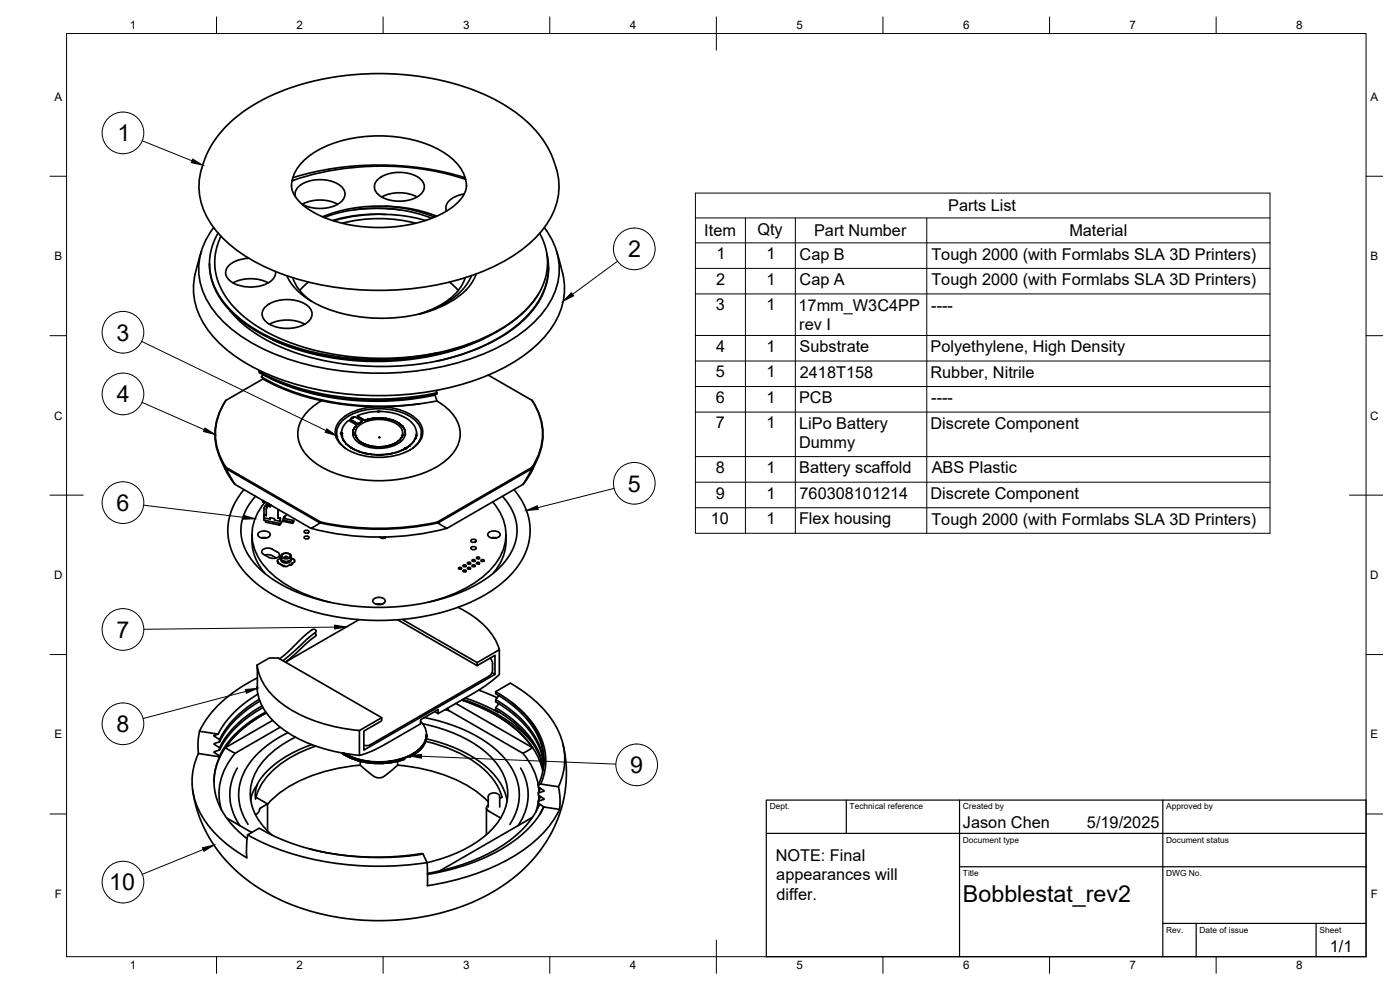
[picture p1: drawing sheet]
<svg xmlns="http://www.w3.org/2000/svg" width="420mm" height="297mm" viewBox="0 0 420 297" stroke-linecap="round" stroke-linejoin="round" font-family="sans-serif">
<!-- layer: Visible -->
<g fill="none" stroke="#000" stroke-width=".51">
<path d="M67.8 38a56.2 56.2 0 0 1 29.6-14.4 82 82 0 0 1 50.3 5.8 36.6 36.6 0 0 1 17.7 16.9 20.4 20.4 0 0 1-3.9 24.3 52.4 52.4 0 0 1-25 13.6 88.3 88.3 0 0 1-55-3.2 39.8 39.8 0 0 1-19-15.1 20.4 20.4 0 0 1-.1-20.3l2.6-4.3zM87.5 55.6a9.3 9.3 0 0 0 4.7 7 41.8 41.8 0 0 0 28.5 5.2 29.9 29.9 0 0 0 17.1-7.5 7.2 7.2 0 0 0 2.2-4.7M87.5 55.8a12.1 12.1 0 0 1 5.7-9.3 38.6 38.6 0 0 1 27.1-5.2 28.9 28.9 0 0 1 16.4 7.2 10.7 10.7 0 0 1 3.3 7.3M87.9 53.3a90 90 0 0 1 51.7 0M88.7 59a3.6 3.6 0 0 1 2.8-4.2 10.9 10.9 0 0 1 11.2 1.5 3.1 3.1 0 0 1-1.4 5 11.7 11.7 0 0 1-10.7-.1M113.1 54.1a10.6 10.6 0 0 1 13.5 0 3.1 3.1 0 0 1-1.4 5 11 11 0 0 1-12.1-1.1 2.77 2.77 0 0 1 0-3.9zM114.6 59.1a11.7 11.7 0 0 1 10.6 0M139.3 58.2a5.9 5.9 0 0 0-5.5 3.8l.2 1.3M139.7 53.8a83.2 83.2 0 0 0-52.1 .4l.7-.2M60.5 75.3a32.7 32.7 0 0 0-2.3 13.9 25.8 25.8 0 0 0 10.2 16 67.2 67.2 0 0 0 32.4 12.6 89.1 89.1 0 0 0 48-6.2 38.9 38.9 0 0 0 18.2-15.6 20.6 20.6 0 0 0 1-17.3l-1-3.4M64.1 68.3a19.7 19.7 0 0 0 .9 26 50.8 50.8 0 0 0 25.9 14.8 88.1 88.1 0 0 0 56-3.7 38.9 38.9 0 0 0 18-14.4 19.3 19.3 0 0 0-1.5-22.7M65.4 69.9a17.9 17.9 0 0 0 2.5 21.7 47.7 47.7 0 0 0 25 13.8 86.5 86.5 0 0 0 38.1 .5"/>
<path d="M66.3 70.9a18 18 0 0 0 2.9 20.1 45.6 45.6 0 0 0 22.3 13.3 84.6 84.6 0 0 0 39.5 1.6M74.7 77.5a7.2 7.2 0 0 0-6.9 3.6 4 4 0 0 0 3.3 4.3 11 11 0 0 0 10.7-1.5 2.93 2.93 0 0 0 .9-2.5M90.7 61.3a11.7 11.7 0 0 1 10.6 0M97.3 65.3a46.3 46.3 0 0 1 32.3 .2M102.7 67a44.1 44.1 0 0 1 22.1 0M106.3 62.9a54.4 54.4 0 0 1 13.6 0M115.7 61.9a43.3 43.3 0 0 1 15.4 3M115.7 64.3a46.5 46.5 0 0 0-15.9 1.9M115.7 61.9a42.7 42.7 0 0 1 14.7 3.3M115.7 64.3a46.5 46.5 0 0 1 12 1.9M115.7 61.9a44.7 44.7 0 0 0-18.9 3.1M115.7 64.3a46.6 46.6 0 0 0-15.6 2"/>
<path d="M162 70a18.8 18.8 0 0 1-4.2 23 54.2 54.2 0 0 1-27.6 13.5 81.9 81.9 0 0 1-49.2-4.9 33.3 33.3 0 0 1-16.4-14.7l-1.3-3.7-.4-4.2M164.1 76.2a20 20 0 0 1-6.3 18.9 53.8 53.8 0 0 1-26.8 13.3M68.9 93.1a44.4 44.4 0 0 0 21.8 13.4 84.5 84.5 0 0 0 40.3 1.9M69.9 84.9a11.7 11.7 0 0 1 10.6 0M79.4 92.3a10.6 10.6 0 0 1 13.5 0 3.1 3.1 0 0 1-1.4 5 11 11 0 0 1-12.1-1.2 2.77 2.77 0 0 1 0-3.8zM80.9 97.3a11.7 11.7 0 0 1 10.6 0M86.1 82.7a20.8 20.8 0 0 0 12.4 10.1 47.5 47.5 0 0 0 35-1.3l4-2.4 2.4-2.1M87.9 83.3a13.7 13.7 0 0 0 5.5 7M92.6 84.6l-2.6 2.6M134.9 84.6l2.6 2.6M139.6 83.3a17.3 17.3 0 0 1-11 9.9l-3 1.1M141.5 82.7a20.8 20.8 0 0 1-12.5 10.5l-2.7 .9"/>
<path d="M142.9 82.2a13.9 13.9 0 0 1-3 4.8M161.6 90.7a39.6 39.6 0 0 1-20 14.6l-6.2 2-4.3 1.1M161.6 88.3a39.6 39.6 0 0 1-20 14.6l-6.2 2-4.3 1M164.6 80.3a19.1 19.1 0 0 1-3 10.4M77.8 111.4v.4a76.6 76.6 0 0 0 44.6 7.8l8.7-1.4-.2-1.1M78 111.2l-.2 .2a76.6 76.6 0 0 0 44.6 7.8l8.7-1.4M78.7 113.3l.2 .4-11.1 6.4a17.4 17.4 0 0 0 0 20.4M78.9 113.7a74.5 74.5 0 0 0 42.5 8l4.6-.6M78.9 112.4l-.5 .7a74.2 74.2 0 0 0 40.5 8.7 83.1 83.1 0 0 0 12.2-1.5M81.3 113.6a78.4 78.4 0 0 0 49.3 4.9M130.6 118.3l.5 2M145.4 101.5a78.6 78.6 0 0 1-48.2 5.4 64.2 64.2 0 0 1-15.9-5.2"/>
<path d="M146.5 112.6l13.1 7.5M66.1 137.7l2 4.1 2.4 3.5M67.8 120.1a17.4 17.4 0 0 0 0 20.1M96.5 120.2a12.5 12.5 0 0 0-7.1 9.3 10.9 10.9 0 0 0 5.5 9.6 36.8 36.8 0 0 0 27.5 4.2 24.2 24.2 0 0 0 13.7-7.5 9 9 0 0 0-.9-12.3l-1.2-1.1-2.9-2.1M101 129.8l-.3 .8M101 130v1.5M102.2 130v.1M102.4 125.8a18.9 18.9 0 0 1 17-3 9.9 9.9 0 0 1 7.3 5.5 5.9 5.9 0 0 1-3.7 6.7 20.1 20.1 0 0 1-19.6-.7 5.2 5.2 0 0 1-1-8.5zM102.5 129.8h.1M102.5 129.7v.1M102.5 129.8l-.3 .2 .3 .3 .1 .6-.4-.9M102.6 130.8l.2 .7z"/>
<path d="M102.6 130h.2M102.6 130h.2zM102.8 131.5l.3 .6zM103.1 132.1l.3 .5zM103.1 132.1h.1M103.4 132.6l.5 .6zM103.7 134.5a5.2 5.2 0 0 1 .3-9.3 19.5 19.5 0 0 1 19.5 0 5.2 5.2 0 0 1 2 7.7l-1.7 1.6M103.9 133.2l.7 .6zM103.9 133.2h.1M104.6 133.7l.7 .6zM105.2 125.9h.1M105.2 125.9l.2 .1z"/>
<path d="M105.3 134.2l1 .7zM105.3 134.3h.1M105.4 125.9l1.9 1.2zM105.5 125.5v.1M105.5 125.4v.1M105.5 125.6l-.3 .3M105.5 125.6l.1-.4 .9-.2 2.2 1.5M105.8 125.5h.2M105.9 125.4h.1zM105.9 129.6v.9zM106 129.1l-.1 .6M106 129.1h.1"/>
<path d="M106.3 134.9l1.7 .7M106.3 134.9l1.6 .7M106.3 134.8h.1M106.5 128.1l.4-.4zM106.5 128.1l-.5 1zM106.6 130.4l.1 .3zM106.6 129.9v.5zM106.6 129.9a5.2 5.2 0 0 1 5-3.9 9.6 9.6 0 0 1 8.7 2.3l.4 .8 .2 1.1M106.6 130.4h.1M106.7 130.7l.2 .5zM107 127.6h.1M107 127.6l-2.2-1.4h-.3a5.3 5.3 0 0 0-2 3.5"/>
<path d="M107.1 131.5l.4 .5zM107.1 131.5l-.2-.4 .2 .4M107.1 131.5h.1M107.3 127.1h.1M107.3 124.9h.1M107.3 124.8h.1M107.4 127.1h-.1M107.4 124.9h.1M107.4 125h.1M107.4 127.2h.1M107.4 127.1v.1M107.5 127.1h.1"/>
<path d="M107.5 125l1.7 1-1.7-1M107.5 131.9l.3 .4zM107.5 127.1v.1M107.6 127.1l-.1 .1M107.6 127.1l.5-.3zM107.6 127.1v.1M107.8 132.2l.4 .4zM107.9 135.6l1.5 .4M108 135.6l1.4 .4M108.2 132.6l.6 .3M108.2 132.6l1.2 .7-.6-.4M108.7 126.5l-.6 .3 .6-.3"/>
<path d="M108.8 132.9h.1M109.3 126l.2 .1zM109.4 133.2l.7 .3zM109.4 136h.1M109.4 136l2.1 .4zM109.5 126.1h.1M109.6 126.1h.1M109.7 126l-.1 .1M109.8 126l-.1 .1M109.9 125.9l-.1 .1M109.9 126l-.1 .1M110.1 133.5l.6 .2z"/>
<path d="M110.3 125.8l-.4 .2M110.3 125.8h.1M110.4 125.8l1.1-.2zM110.4 125.8l-.5 .2M110.7 133.7h.1M110.7 133.7l.8 .2zM111.5 125.6l.6-.1zM111.5 136.3l1.5 .2zM111.5 133.9l1.9 .2zM112.1 125.5l1.5-.1zM113 136.5h.1M113 136.4h1.9z"/>
<path d="M113.2 123.5h-.1a16.9 16.9 0 0 0-5.7 1.2l-.1 .1M113.2 123.5l.7-.1a16.6 16.6 0 0 1 9.1 2.9 5.2 5.2 0 0 1 2 3.6v.5v-.5M113.4 134.1h.1M113.4 134.1h.6zM113.5 123.6h.2M113.6 123.5l.1 .1zM113.6 125.4l1.3 .1zM113.8 131.3h.2M113.8 131.2l.2 .1zM114 134.1l1.1-.1zM114.9 125.4l.9 .2zM114.9 136.4l1.5-.1z"/>
<path d="M115.1 134l.8-.1zM115.8 125.6h.1M115.8 125.5l1 .3zM116.4 136.3h.1M116.4 136.3l1.3-.3zM116.8 125.7l1.2 .4zM117.2 133.5l-.5 .2M117.3 133.5l-1.4 .4 .8-.2M118 126.1l1.1 .5M118 133.2l-.8 .4M118 133.3h.1M118.1 133.2l.7-.4z"/>
<path d="M118.1 133.2l-.8 .4M118.8 132.8l.7-.4zM119.1 126.6l.8 .5M119.4 135.6l-1.7 .5 1.6-.5M119.9 127.1h.1M119.9 127.1l.8 .7zM119.9 132l-.4 .4 .5-.4M119.9 132h.1M120.3 131.5l-.3 .5zM120.5 131.2l-.2 .4 .2-.4M120.5 131.2h.1M120.7 127.7l.6 1z"/>
<path d="M120.8 130.6l-.3 .6zM120.9 130.2l-.1 .5zM121.3 134.8l-2 .9M121.3 134.8h.1M121.3 128.7l.3 .7zM121.3 134.7h.1M121.3 134.7l-1.9 .9M121.5 134.5h.1M121.5 134.4h.1zM121.6 129.4a3.8 3.8 0 0 1-2.8 4 11.2 11.2 0 0 1-11.5-.8l-.9-1-.5-1.1M121.6 129.5v1M122 134.3l-.1 .3-.5 .1"/>
<path d="M122 134.4h.1M122 134.5l-.2 .2h-.4M122 134.3v.1M122 134.3l.7-.4zM122.7 133.9l.7-.7zM124.2 132.4l-.8 .9 .8-.9M124.2 132.4h.1M124.7 131.5l-.5 .9zM125 130.7l-.3 .9zM125 130.4v.3zM126.5 130v1.5M126.5 129.8l.3 .8"/>
<path d="M159.6 120.1a17.4 17.4 0 0 1 0 20.1M159.6 120.1a17.4 17.4 0 0 1 .1 20.4M161.3 137.7l-1.9 4.1-2.4 3.5M67.8 140.6v-.4l28.5 16.5M67.8 140.6h.1M67.8 140.6l2.7 4.7M67.8 140.6l28.2 16.3M70.5 145.3l22.8 13.2M73.2 146.9a17.9 17.9 0 0 0 .3 24.9 42 42 0 0 0 21.1 11.9 72.5 72.5 0 0 0 47.9-3.6 30.1 30.1 0 0 0 15.2-14.1 17.7 17.7 0 0 0-3.4-19.1M76.7 148.9a14.1 14.1 0 0 0-.5 19.9 40.6 40.6 0 0 0 20.7 11.4 67.3 67.3 0 0 0 45.2-4.3 24.6 24.6 0 0 0 12.4-12.6 14 14 0 0 0-3.7-14.4M77.6 159.9a2.45 2.45 0 0 1 3.5 .3 1.94 1.94 0 0 1-2.8 1.1 .95 .95 0 0 1-.7-1.4zM78.8 150.1l.1 .5 1.2 .3"/>
<path d="M79.3 154.5l-.1 .9 1.8 .4M79.3 154.5h.1M79.3 154.5l.6 .1M79.5 150.7a14 14 0 0 0 .2 19.5 37.2 37.2 0 0 0 19.4 10.5M79.7 156.2v.5l4.2 .9v-.6M79.7 151.8l.7 .1-.4 .6M79.7 151.7l-.5 .7 .1 3.7 5 1 .8-1.3v-.4l.3-.5v.4l.6-1M79.8 151.8l.6 .1-.5 .8v2l-.7-.1M80.1 151.7h.6zM80.2 150.9l-.5 .9M80.3 151.4l.2 .1zM80.5 151.2h.1"/>
<path d="M80.5 151.1l-.2 .3M80.5 151.1h.1M80.5 151.2l.1 .1M80.6 151.5h.1M80.6 151.5l-.5 .2M80.7 151.2v.1M80.7 151.3l.6 .2M80.7 151.7l.2 .2zM80.9 151.3h.1M80.9 151.6l.3 .2-.2 .2 .2-.2M80.9 151.9l.1 .1zM80.9 151.6l.1 .1z"/>
<path d="M81 151.7h.2zM81.1 155.3l-.1 .5v-.5l1.3 .3v.4l1.8 .3M81.3 151.6l-.1 .1 .1-.1M83.4 155.5h.7M83.5 153.4v1.9l.6 .2M83.5 153.4l.2-.4-.3 .6 .1 1.7M84.1 155.5h.1M84.1 155.5v.9M84.2 157.1l-.3 .5M84.8 156.3l3 .7M88.1 156.2l-.3 .8 .3-.8-2.5-.6-.2-.7-.3 .5 .1 .7 2.6 .6M91.5 159.2l.8-.1 .4 .3a.76 .76 0 0 1-.7 .6 .76 .76 0 0 1-.7-.6z"/>
<path d="M93.3 158.5a80.2 80.2 0 0 0 40.8 0M96 156.9l-2.7 1.6M96.3 156.7a83.2 83.2 0 0 0 34.9 0M96.3 156.7l-.3 .2M131.4 156.9l2.7 1.6M131.5 156.9h-.1M146.6 159.9a2.45 2.45 0 0 1 3.5 .3 1.94 1.94 0 0 1-2.8 1.1 .95 .95 0 0 1-.7-1.4zM147.8 150.6a14 14 0 0 1 .1 19.6 37.1 37.1 0 0 1-19.5 10.5M157 145.3l-22.9 13.2M159.6 140.2l-28.4 16.5 .2 .2a83.6 83.6 0 0 1-35.3 0M159.6 140.2l.1 .4M159.7 140.6l-2.7 4.7"/>
<path d="M159.7 140.6l-28.3 16.3M159.7 140.6h.1M75.6 160.4a15.3 15.3 0 0 0 4 11.7M78.4 161.4h1.6M79.5 166.6l.9-.2a4 4 0 0 1 2.5 1M83.3 165.7a.9 .9 0 0 1 .5 1 .9 .9 0 0 1-.9 .7l-.9 .1a4.7 4.7 0 0 1-2.9-1.2 .9 .9 0 0 1-.5-1 .9 .9 0 0 1 .9-.7l.9-.1a4.5 4.5 0 0 1 2.9 1.2M83.4 168.7v.2l1.7 1h1.1M83.5 168.6l-.1 .2 1.7 .9h.3M83.9 167.3l.1 .3M84.2 167.5l-.9 .5 .1 .7M84.2 167.5h.1M84.2 167.5l.1 .1"/>
<path d="M84.3 167.1l-.4 .2 .4 .3M84.3 166.8v.8M84.3 167.9v.2M84.4 167.8a1.6 1.6 0 0 0 2.6 .7l.3-.7M84.5 168a1.72 1.72 0 0 0 2.7 0M84.6 166.4a1.69 1.69 0 0 1 2.6 .3 1.58 1.58 0 0 1-2.7 0zM84.7 166.5a1.59 1.59 0 0 1 2.4 .2 1.48 1.48 0 0 1-2.5 0zM84.8 168.2l.9 .3 1.2-.3M84.9 166.2l-.5 .5a1.67 1.67 0 0 0 2.8 .5l.1-.5-.5-.5M85.5 167.5l.2-.6 .4 .1 .1 .5M85.5 167.4h-.2M86.3 167.3h-.1"/>
<path d="M86.3 167.3h.3M87.3 166.8a1.5 1.5 0 0 1-.6 1.6 1.5 1.5 0 0 1-1.7-.1l-.6-.7M87.3 167.9a1.59 1.59 0 0 1-2.6 .7l-.3-.5M87.5 168.9l.2 .1M87.7 169l-.4 .4-.4-.1M87.7 169.1v.2M87.8 169.3l-1.6 .6M88.3 168.7l-.6 .3M88.3 168h.1M88.3 168l-1-.6 1.1 .6v.5M88.4 168.5l-.1 .2M91.5 161l.8-.1 .4 .3a.76 .76 0 0 1-.7 .5 .76 .76 0 0 1-.7-.5z"/>
<path d="M112.1 179.8a2.45 2.45 0 0 1 3.5 .3 1.94 1.94 0 0 1-2.8 1.2 .95 .95 0 0 1-.7-1.5zM113.9 161.1l.6 .4M115.6 161.2l-1.1 .3M115.7 161.1l-.6 .4M115.7 161.1l-.4 .3M137.7 170.3l.5-.1 .4 .4-.6 .2-.4-.2zM139.1 171.1l.4-.1 .4 .4-.6 .2-.4-.2zM139.1 169.6l.4-.1 .4 .3-.6 .2-.4-.2zM140.4 170.3l.5-.1 .4 .4-.7 .2-.3-.2zM140.4 168.8l.5-.1 .4 .3-.7 .2-.3-.2zM141.3 164.3a.84 .84 0 0 1 .9-.3 .84 .84 0 0 1 .7 .6 .84 .84 0 0 1-.9 .4 .84 .84 0 0 1-.7-.7zM141.3 162.1a.84 .84 0 0 1 .9-.3 .84 .84 0 0 1 .7 .6 .84 .84 0 0 1-.9 .4 .84 .84 0 0 1-.7-.7z"/>
<path d="M141.8 169.6l.4-.1 .4 .3-.6 .2-.4-.2zM141.8 168l.4-.1 .4 .4-.6 .2-.4-.2zM143.1 168.8l.5-.1 .3 .3-.6 .2-.3-.2zM143.1 167.2l.5-.1 .3 .4-.6 .2-.3-.2zM144.5 168l.4-.1 .4 .4-.6 .2-.4-.2zM147.4 161.4h1.6M151.8 160.4a15.3 15.3 0 0 1-3.9 11.7M77.2 199.5a18.3 18.3 0 0 0 9.3 13 48.4 48.4 0 0 0 21.4 6.7M77.2 199.5v1.4M77.2 199.5l3.6-2.1h2.7l31.1 17.9M94.5 189.9l.4 .5-.3 .6M94.6 189.9l-2.6 2-7 6.4"/>
<path d="M94.6 191l-1.8 1.3-6.7 6.1M94.6 189.9a.66 .66 0 0 0 0-1 .66 .66 0 0 0-1 0 57.7 57.7 0 0 0-7.7 7.2l-2 1.6M107.7 185.9l-22 12.8M112.9 181.3h1.6M113 181.3h-.1M119.3 186l23.9 13.7M120.7 185.9l22.5 12.9M137.4 182.2a23.3 23.3 0 0 1 12.1 11.7l.4 1M147.1 197.5l.5 .6a4.5 4.5 0 0 1 .2 2.9M59.9 219.4a18.8 18.8 0 0 0-.3 6.7M77.2 206.1v.5M77.2 207a18.3 18.3 0 0 0 9.3 12.9 48.4 48.4 0 0 0 21.4 6.7"/>
<path d="M77.2 200.9v6.1M77.2 206.1h.1M77.2 203.4a36.7 36.7 0 0 0-17.3 16M77.4 208.3a30.3 30.3 0 0 0-11.9 12l-5.6-.9M77.8 209.8a29.4 29.4 0 0 0-11.9 12.1l-1.6-1M78 210.4a29.4 29.4 0 0 0-12.1 12.2v-.7M78.6 211.8a30.1 30.1 0 0 0-12.7 12.6M78.9 212.3a30.4 30.4 0 0 0-13 12.7M79.8 213.6a30.7 30.7 0 0 0-13.9 13.2M79.9 213.9a29.9 29.9 0 0 0-14.7 15.2 17.1 17.1 0 0 0-1 5.5M79.9 213.9a34.6 34.6 0 0 0-12.3 10.4M81.8 216.1l-14.2 8.2"/>
<path d="M84.1 218.2l-13.5 7.8M86.4 219.8a26 26 0 0 0-13.9 13.8 15.3 15.3 0 0 0 1.9 13.7M126.2 216.4a5.5 5.5 0 0 1-.7 8.6 21.5 21.5 0 0 1-19.8 2.2l-2.2-1.1M126.9 217.2a38.9 38.9 0 0 1 21.4 11 14.3 14.3 0 0 1-.5 20.5 38.1 38.1 0 0 1-19.6 10.1M127.4 215.3a43.7 43.7 0 0 1 23.5 11.7 15.7 15.7 0 0 1 2.1 20.3M130.5 213.5l1 .6v-1.2l-5.3 3v1.3l-10.7 6.1a30.8 30.8 0 0 1-7.6 3.4v-7.5l6.7-3.9v1l-5.4 3.1v5.7l39.3-22.8v-5.7l-5.3 3.1v-.9l6.7-3.8v7.4a43.4 43.4 0 0 1-7.7 5.6l-10.7 6.1M133.6 212.9l1.2 .3M136.8 211.1l23 13.2-2.9 1.7-22.2-12.8-.4-.7M138.6 210a41.1 41.1 0 0 1 21.2 14.3M138.6 210a42.8 42.8 0 0 1 20.2 12.9 20.4 20.4 0 0 1 4.1 8.5M138.9 209.9a44.2 44.2 0 0 1 20.9 13M139.6 209.5a58.6 58.6 0 0 1 10 4.3l.1-.2"/>
<path d="M143.7 207.1l5.5 2.3M147.6 201.8l.9 .5M147.8 201l-.2 .9-.9 1-35.6 20.5M148.8 207.5l4.8 3.3M148.8 207.5l4.4-2.5a33.1 33.1 0 0 1 15.1 16 19.1 19.1 0 0 1-.7 15.1M148.8 207.5v.6a29 29 0 0 1 13.7 15.3l.6 2.8 .2 2.1M148.8 209.9a28.2 28.2 0 0 1 13.8 16l.6 3.3M148.8 212.4a28.6 28.6 0 0 1 13.7 15.5l.6 2.5M149.7 211.1l-.9 1.3v.6a28.6 28.6 0 0 1 13.8 15.9l.4 1.9M149.7 208.7l-.9 1.2v.7a28.8 28.8 0 0 1 13.8 15.6l.6 3.3M153.6 210.8a22.7 22.7 0 0 1 10.2 17.3 17.3 17.3 0 0 1-1.5 7.2l5.3 .8M153.6 210.8a22.3 22.3 0 0 1 9.6 17.5 17.9 17.9 0 0 1-1.6 7.2v.6l1.6 1.1v.2l-1.6 .5"/>
<path d="M59.5 226.1a20.5 20.5 0 0 0 4.2 23 40.7 40.7 0 0 0 10.4 8.3l-.1-3.4 .3-3.5a82.3 82.3 0 0 0 43.8 9.3l10.1-1M64.4 225.5l-.1 .3M64.4 223.1l-.1 .2M65.5 220.3l-1.2 .4v.2l.1-.3M65.9 222.6l-1.6 .5v.2l1.6 1.1v.6l-1.6 .6v.2l1.6 1v.3l-6.4-1M65.9 227.1a18.2 18.2 0 0 0 4 20.6l4.3 3.9M67.6 224.3l3 1.7M70.6 226a17.6 17.6 0 0 0-4.1 17M71.2 230.4a15.6 15.6 0 0 0 .8 17.3M77.1 235.7a8.3 8.3 0 0 0-1.9 4.4M88.6 221.2a24.5 24.5 0 0 0-12.7 12.3 14.5 14.5 0 0 0 4.2 15.6l1.6 1.5M93.5 223.4a30.5 30.5 0 0 0-15.7 10.9l-.5 .8a8.4 8.4 0 0 0-.6 4.7"/>
<path d="M94.7 223.9a30.2 30.2 0 0 0-16 11.1l-1.3 2.3-.6 2 3.5 1.9-2.4 1.5a1.72 1.72 0 0 1-1.3 1.7M102.5 225.9a21.9 21.9 0 0 0 18.6 2v-.3a22.5 22.5 0 0 1-18-1.6 21.9 21.9 0 0 0 21.5-.2 6.8 6.8 0 0 0 3.4-5.3 7.4 7.4 0 0 1-5 6.3M108.1 228.4v1.2M108.1 229.6a47 47 0 0 0-24.5 8.5l-3.3 3.2M111.2 223.4l-.8 .3-1.2-.1M119.3 228.4v1.2l-4 3.3a2.94 2.94 0 0 1-3.2 0l-4-3.3M119.3 229.6a46.8 46.8 0 0 1 25.1 8.9l2.1 2M122.7 226.9l.3 .2zM123 226.8v.3l-.3-.2M127.7 222.4a36.5 36.5 0 0 1 19.5 10.5 16.3 16.3 0 0 1 3.5 6.3l-.7 .4M127.9 221.7a38.1 38.1 0 0 1 20.4 10.7 16.1 16.1 0 0 1 3.9 7.9M128 220.4a7.3 7.3 0 0 1-5 6.7 7.8 7.8 0 0 0 5-6.3"/>
<path d="M128 220.5a7.2 7.2 0 0 1-4.3 5.8 22.2 22.2 0 0 1-20.4-.3M156.3 230.4a15.5 15.5 0 0 1-.8 17.3M156.9 226a19.8 19.8 0 0 1 4.7 9.8M161.6 237.9v.7l1.6 1v.2l-1.6 .6v.7l1.6 1M161.6 236.2l.1 1.4M161.7 238.7l-.1 1.6M162.2 236.5l-.6 1.4M162.2 239l-.6 1.4M162.3 235.3l-.7 .2M167.6 236.1a19.7 19.7 0 0 1 .3 6.8M169 223.4a39.8 39.8 0 0 1-17.3 41.8 68 68 0 0 1-42.1 10.9 63 63 0 0 1-38.2-14.3 40.4 40.4 0 0 1-13.6-24.8M68 245.4l7.5 4.4"/>
<path d="M74.3 250.5l3.5-2a62 62 0 0 0 18.3 7M80.3 241.2v8.1M92.8 254.7a82.9 82.9 0 0 0 33.8 1.4l.4 .2 1.2 2.5M96.1 255.5a87 87 0 0 0 26.5 1.3M127 256.3l-4.4 .6M146 242.4v8M146.5 241.6a.95 .95 0 0 0-.5 .9 .95 .95 0 0 0 .6 .8M146.5 242.1v-3a1.87 1.87 0 0 1 1.7-1.2 1.87 1.87 0 0 1 1.8 1.2v3M146.6 243.4l3.6 2M159.8 245.2l-27.9 16.1M161.6 240.5l-.8 3.2M161.8 244.6a40.8 40.8 0 0 1-20.1 14.3l-6.5 2-6.9 1.4"/>
<path d="M161.9 241.3a31.4 31.4 0 0 1-15.7 15 65.8 65.8 0 0 1-17.9 5.8M163.1 242l-1.2 2.4M163.2 242.1h.1M163.2 242.1l4.7 .8M163.2 242.1l-1.4 2.5M167.9 242.8a35.8 35.8 0 0 1-16.4 15.6 74.9 74.9 0 0 1-23.2 7.4l-.1-7"/>
</g>
<g fill="#000">
<circle cx="102.6" cy="130.9" r=".25"/>
<circle cx="106.5" cy="128.1" r=".25"/>
<circle cx="106.7" cy="130.7" r=".25"/>
<circle cx="107.3" cy="135.3" r=".25"/>
<circle cx="109.4" cy="133.3" r=".25"/>
<circle cx="111.5" cy="125.6" r=".25"/>
<circle cx="112.1" cy="125.5" r=".25"/>
<circle cx="113.6" cy="125.4" r=".25"/>
<circle cx="120.7" cy="127.8" r=".25"/>
<circle cx="120.8" cy="135" r=".25"/>
<circle cx="120.8" cy="135.1" r=".25"/>
<circle cx="120.8" cy="130.7" r=".25"/>
<circle cx="122.7" cy="133.9" r=".25"/>
<circle cx="124.7" cy="131.6" r=".25"/>
<circle cx="125" cy="130.7" r=".25"/>
<circle cx="115.4" cy="161.4" r=".25"/>
<circle cx="121.1" cy="227.9" r=".25"/>
</g>
<!-- layer: BORDER -->
<g fill="none" stroke="#000" stroke-width=".3">
<path d="M20 10.1h390v276.9h-390zM65 5.1v5M115 5.1v5M165 5.1v5M215 5.1v10M265 5.1v5M315 5.1v5M365 5.1v5M15 52.9h5M410 52.9h5M15 100.7h5M410 100.7h5"/>
<path d="M15 148.6h10M405 148.6h10M15 196.4h5M410 196.4h5M15 244.2h5M410 244.2h5M65 287v5M115 287v5M165 287v5M215 282.1v9.9M265 287v5M315 287v5"/>
<path d="M365 287v5"/>
</g>
<!-- layer: TITLEBLOCK -->
<path d="M230 240.1h180v46.9h-180zM230 250h180M254 240.1v9.9M288 240.1v46.9M349 240.1v46.9M288 260.1h122M349 277.1h61M359 277.1v9.9M395 277.1v9.9" fill="none" stroke="#000" stroke-width=".36"/>
<!-- layer: Parts Lists -->
<g fill="none" stroke="#000" stroke-width=".3">
<path d="M208.7 57.9h172.4v102.1h-172.4zM208.7 65.4h172.4M208.7 72.9h172.4M223.7 65.4v94.6M238.7 65.4v94.6M278.1 65.4v94.6M208.7 80.5h172.4M208.7 88.2h172.4M208.7 100.7h172.4M208.7 108.3h172.4M208.7 116h172.4M208.7 123.6h172.4"/>
<path d="M208.7 137h172.4M208.7 144.7h172.4M208.7 152.3h172.4"/>
</g>
<!-- layer: Balloons -->
<g fill="none" stroke="#000" stroke-width=".3">
<circle cx="36.9" cy="39.9" r="6.3"/>
<circle cx="190.4" cy="74.7" r="6.3"/>
<circle cx="36.9" cy="99.7" r="6.3"/>
<circle cx="36.9" cy="118.2" r="6.3"/>
<circle cx="36.9" cy="150.8" r="6.3"/>
<circle cx="190.4" cy="145" r="6.3"/>
<circle cx="36.9" cy="188.9" r="6.3"/>
<circle cx="36.9" cy="217.2" r="6.3"/>
<circle cx="191.1" cy="229.5" r="6.3"/>
<circle cx="36.9" cy="264.7" r="6.3"/>
</g>
<!-- layer: 0 -->
<path d="M57.8 47.7l3.1 1.9-3.5-.8zM171.5 87.8l.7 1-3.2 1.6zM61.5 128.4l3 2-3.4-.9zM98.1 128.7l2.9 2-3.4-1zM73.2 154.6l3.3 1-3.5 .2zM158 153.2l3.2-1.4 .3 1.1zM100.4 187.6l3.5 .5-3.5 .6zM73.7 206.9l3.5-.3-3.2 1.4zM123 226.8l3.5-.5v1.2zM60.8 254.3l3.4-.7-3 1.8z" fill="#000" stroke="#000" stroke-width=".3"/>
<path d="M42.7 42.2l14.9 6M185.3 78.4l-13.4 9.9M42.5 102.4l55.3 26.8M42.6 120.7l18.7 8.2M43.1 151.6l30 3.6M184.3 146.5l-22.9 5.8M100.4 188.2l-57.2 .6M73.8 207.4l-30.9 8.2M126.5 226.9l58.3 2.4M61 254.9l-18.3 7.4" fill="none" stroke="#000" stroke-width=".3"/>
<g font-size="7">
<text x="35.2" y="42.4">1</text>
<text x="188.5" y="77.2">2</text>
<text x="35" y="102.2">3</text>
<text x="35.1" y="120.7">4</text>
<text x="188.4" y="147.5">5</text>
<text x="35" y="153.3">6</text>
<text x="34.9" y="191.4">7</text>
<text x="35" y="219.7">8</text>
<text x="189.1" y="232">9</text>
<text x="32.8" y="267.2">10</text>
<text x="289" y="270.6">Bobblestat_rev2</text>
</g>
<g font-size="4.9">
<text x="284.6" y="63.4">Parts List</text>
<text x="211.4" y="70.9">Item</text>
<text x="227.3" y="70.4">Qty</text>
<text x="244.3" y="70.9">Part Number</text>
<text x="320.9" y="70.9">Material</text>
<text x="215" y="77.8">1</text>
<text x="230" y="77.8">1</text>
<text x="240" y="77.9">Cap B</text>
<text x="279.5" y="77.9">Tough 2000 (with Formlabs SLA 3D Printers)</text>
<text x="214.9" y="85.4">2</text>
<text x="230" y="85.4">1</text>
<text x="240" y="85.6">Cap A</text>
<text x="279.5" y="85.6">Tough 2000 (with Formlabs SLA 3D Printers)</text>
<text x="214.9" y="93.1">3</text>
<text x="230" y="93.1">1</text>
<text x="239.7" y="93.2">17mm_W3C4PP</text>
<text x="279.5" y="93.2">----</text>
<text x="239.9" y="99.1">rev I</text>
<text x="214.9" y="105.5">4</text>
<text x="230" y="105.6">1</text>
<text x="240" y="105.7">Substrate</text>
<text x="279.3" y="105.6">Polyethylene, High Density</text>
<text x="214.8" y="113.2">5</text>
<text x="230" y="113.2">1</text>
<text x="240.1" y="113.3">2418T158</text>
<text x="279.3" y="113.3">Rubber, Nitrile</text>
<text x="214.9" y="120.9">6</text>
<text x="230" y="120.9">1</text>
<text x="239.8" y="121">PCB</text>
<text x="279.5" y="121">----</text>
<text x="214.8" y="128.6">7</text>
<text x="230" y="128.6">1</text>
<text x="239.8" y="128.6">LiPo Battery</text>
<text x="279.3" y="128.7">Discrete Component</text>
<text x="239.8" y="134.5">Dummy</text>
<text x="214.9" y="141.9">8</text>
<text x="230" y="141.9">1</text>
<text x="239.8" y="142.1">Battery scaffold</text>
<text x="279.6" y="142.1">ABS Plastic</text>
<text x="214.8" y="149.6">9</text>
<text x="230" y="149.6">1</text>
<text x="240" y="149.7">760308101214</text>
<text x="279.3" y="149.7">Discrete Component</text>
<text x="213.3" y="157.3">10</text>
<text x="230" y="157.3">1</text>
<text x="239.8" y="157.3">Flex housing</text>
<text x="279.5" y="157.4">Tough 2000 (with Formlabs SLA 3D Printers)</text>
<text x="289" y="248.5">Jason Chen</text>
<text x="326.2" y="248.5">5/19/2025</text>
<text x="232.8" y="258.3">NOTE: Final</text>
<text x="233" y="264.2">appearances will</text>
<text x="233" y="270.1">differ.</text>
<text x="399.1" y="285.7">1/1</text>
</g>
<g font-size="3.5">
<text x="39" y="8.8">1</text>
<text x="89" y="8.8">2</text>
<text x="139" y="8.8">3</text>
<text x="189" y="8.8">4</text>
<text x="239" y="8.8">5</text>
<text x="289" y="8.8">6</text>
<text x="339" y="8.8">7</text>
<text x="389" y="8.8">8</text>
<text x="16.3" y="30.2">A</text>
<text x="411.3" y="30.2">A</text>
<text x="16.3" y="78">B</text>
<text x="411.3" y="78">B</text>
<text x="16.2" y="125.9">C</text>
<text x="411.2" y="125.9">C</text>
<text x="16.2" y="173.7">D</text>
<text x="411.2" y="173.7">D</text>
<text x="16.3" y="221.6">E</text>
<text x="411.3" y="221.6">E</text>
<text x="16.4" y="269.4">F</text>
<text x="411.4" y="269.4">F</text>
<text x="39" y="290.8">1</text>
<text x="89" y="290.8">2</text>
<text x="139" y="290.8">3</text>
<text x="189" y="290.8">4</text>
<text x="239" y="290.8">5</text>
<text x="289" y="290.8">6</text>
<text x="339" y="290.8">7</text>
<text x="389" y="290.8">8</text>
</g>
<g font-size="2.5">
<text x="231" y="242.9">Dept.</text>
<text x="255" y="242.9">Technical reference</text>
<text x="289" y="242.9">Created by</text>
<text x="350" y="242.9">Approved by</text>
<text x="289" y="252.8">Document type</text>
<text x="350" y="252.8">Document status</text>
<text x="289" y="262.9">Title</text>
<text x="350" y="262.9">DWG No.</text>
<text x="350" y="279.9">Rev.</text>
<text x="360" y="279.9">Date of issue</text>
<text x="396" y="279.9">Sheet</text>
</g>
</svg>
